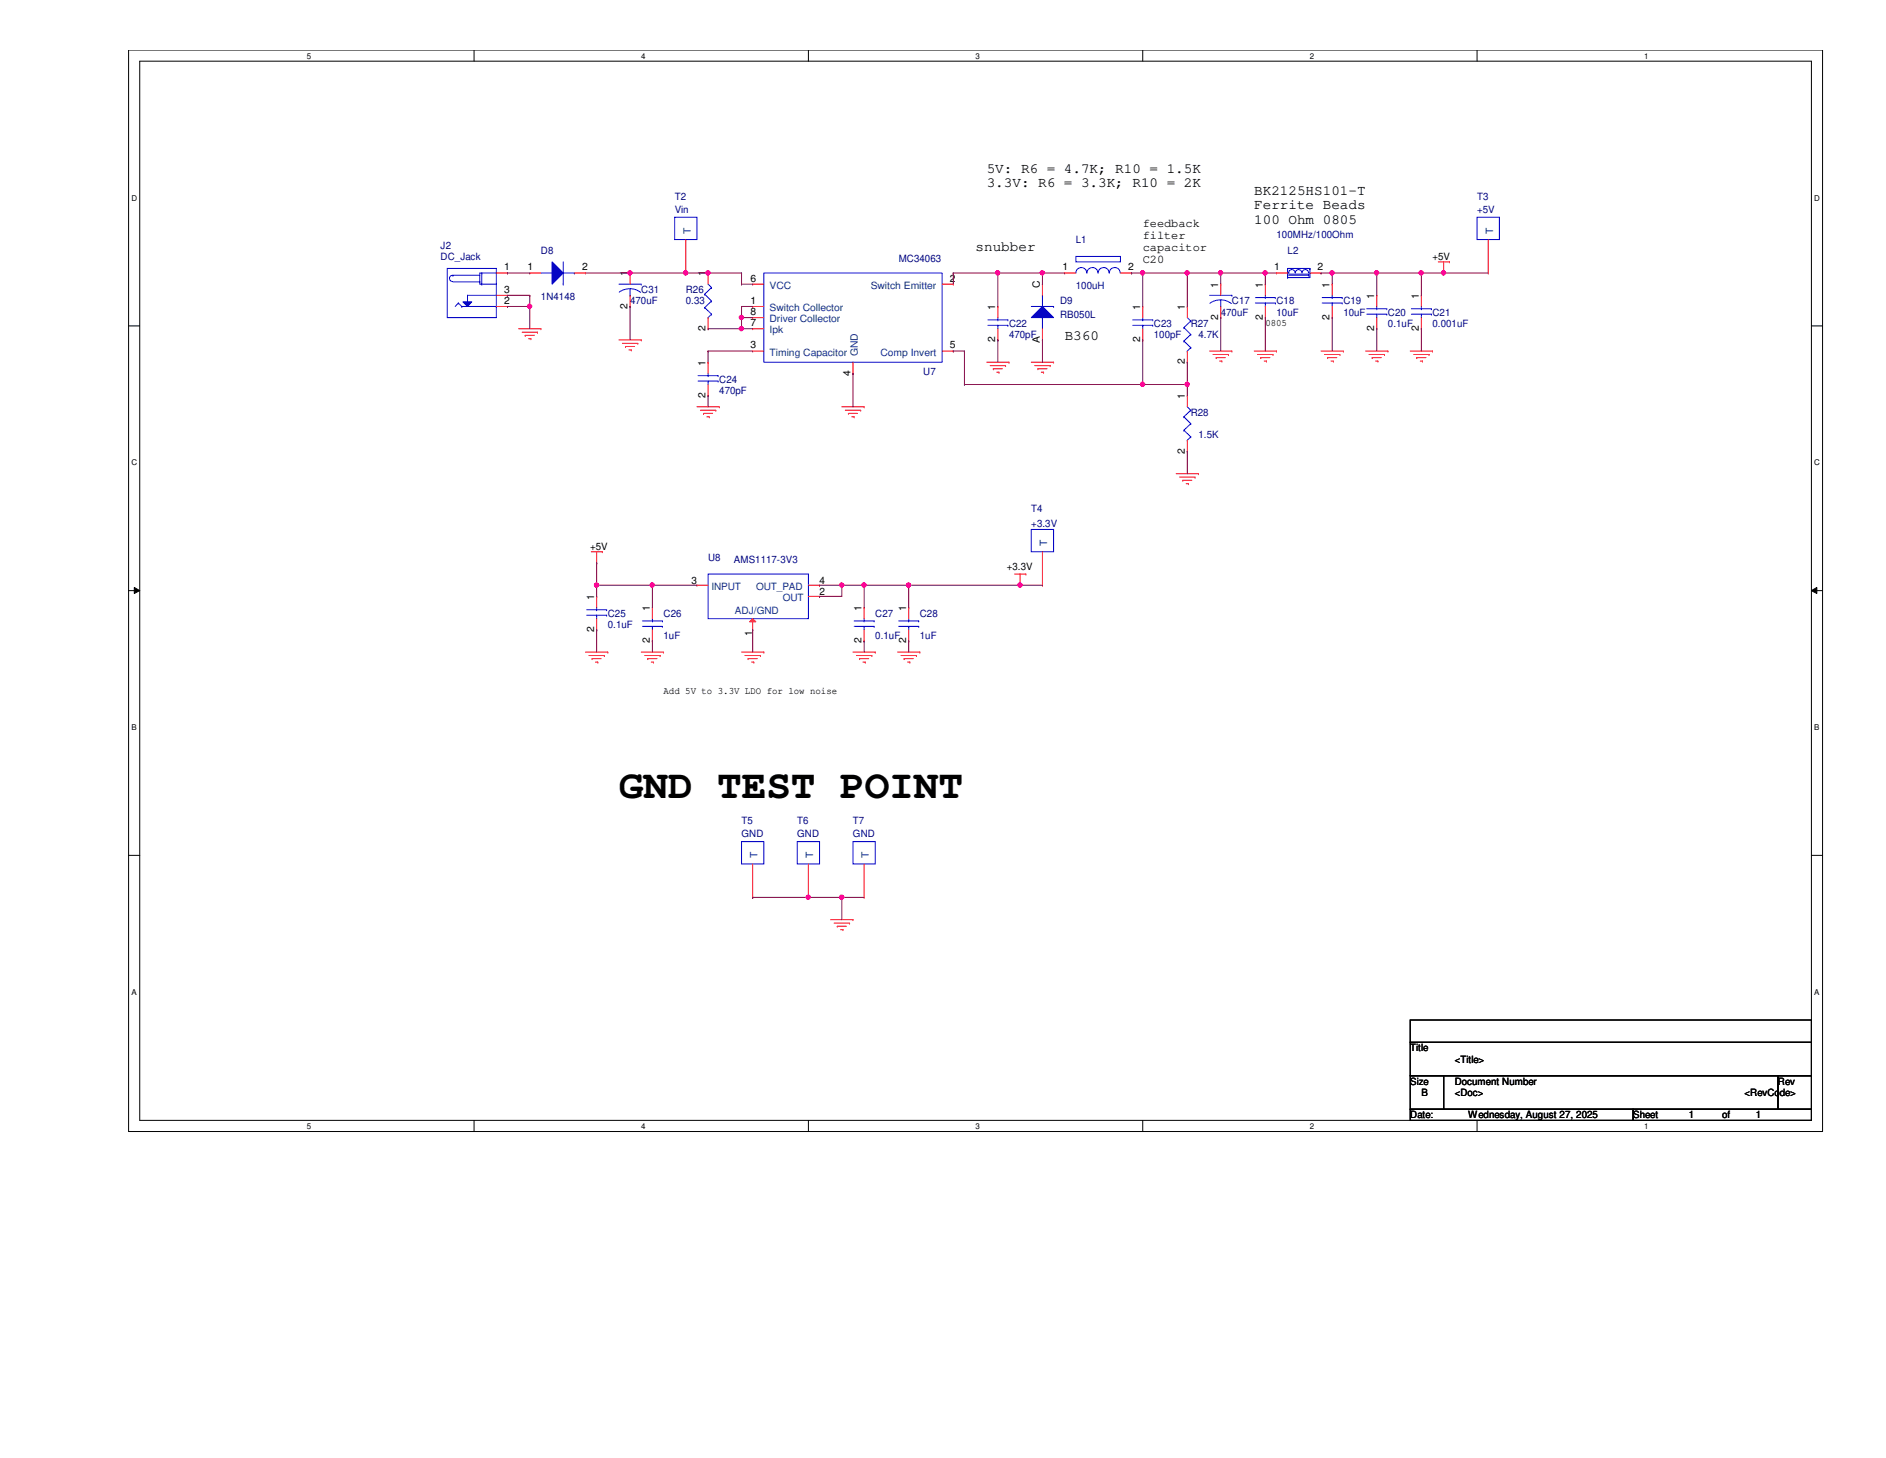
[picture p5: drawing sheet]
<svg xmlns="http://www.w3.org/2000/svg" width="279mm" height="216mm" viewBox="0 0 279 216" stroke-linecap="round" stroke-linejoin="round" font-family="sans-serif">
<path d="M19.1 7.4h250.9v160.2h-250.9zM20.7 9.1h247.7v156.8h-247.7z" fill="none" stroke="#000" stroke-width=".15"/>
<g fill="#fff">
<path d="M45.5 7.6h.6v1.3h-.6z"/>
<path d="M45.5 166.1h.6v1.3h-.6z"/>
</g>
<path d="M70.2 7.4v1.7M70.2 165.9v1.7" fill="none" stroke="#000" stroke-width=".15"/>
<g fill="#fff">
<path d="M95 7.6h.6v1.3h-.6z"/>
<path d="M95 166.1h.6v1.3h-.6z"/>
</g>
<path d="M119.8 7.4v1.7M119.8 165.9v1.7" fill="none" stroke="#000" stroke-width=".15"/>
<g fill="#fff">
<path d="M144.5 7.6h.6v1.3h-.6z"/>
<path d="M144.5 166.1h.6v1.3h-.6z"/>
</g>
<path d="M169.3 7.4v1.7M169.3 165.9v1.7" fill="none" stroke="#000" stroke-width=".15"/>
<g fill="#fff">
<path d="M194.1 7.6h.5v1.3h-.5z"/>
<path d="M194.1 166.1h.5v1.3h-.5z"/>
</g>
<path d="M218.8 7.4v1.7M218.8 165.9v1.7" fill="none" stroke="#000" stroke-width=".15"/>
<g fill="#fff">
<path d="M243.6 7.6h.6v1.3h-.6z"/>
<path d="M243.6 166.1h.6v1.3h-.6z"/>
<path d="M19.5 28.7h.8v1.3h-.8z"/>
<path d="M268.8 28.7h.8v1.3h-.8z"/>
<path d="M19.5 67.9h.8v1.3h-.8z"/>
<path d="M268.8 67.9h.8v1.3h-.8z"/>
</g>
<path d="M19.1 48.3h1.6M268.4 48.3h1.6" fill="none" stroke="#000" stroke-width=".15"/>
<g fill="#fff">
<path d="M19.5 107.1h.7v1.3h-.7z"/>
<path d="M268.8 107.1h.7v1.3h-.7z"/>
</g>
<path d="M19.1 87.5h1.6M19.9 87l.8 .5-.8 .4zM268.4 87.5l.8-.5v.9zM268.4 87.5h1.6" fill="none" stroke="#000" stroke-width=".15"/>
<path d="M19.9 87l.8 .5-.8 .4zM268.4 87.5l.8-.5v.9z" fill="#000"/>
<g fill="#fff">
<path d="M19.5 146.3h.7v1.3h-.7z"/>
<path d="M268.8 146.3h.7v1.3h-.7z"/>
</g>
<path d="M19.1 126.7h1.6M268.4 126.7h1.6M208.9 151h59.5v3.3h-59.5zM208.9 154.3h59.5v5h-59.5zM208.9 159.3h5v5h-5zM213.9 159.3h49.5v5h-49.5zM263.4 159.3h5v5h-5zM208.9 164.3h33v1.6h-33zM241.9 164.3h26.5v1.6h-26.5z" fill="none" stroke="#000" stroke-width=".15"/>
<g fill="none" stroke="#f00" stroke-width=".15">
<path d="M213.1 38.8h1.6M213.9 38.8v1.6M214.7 38.8h.1M76.8 48.7h3.3M77.3 49.2h2.3M77.8 49.7h.1M77.8 49.7h1.4M78.3 50.2h.4M78.7 50.2h.1M79.6 49.2h.1M80.1 48.7h.1M91.7 50.3h3.3"/>
<path d="M92.2 50.8h2.3M92.7 51.3h.1M92.7 51.3h1.3M93.2 51.8h.3M93.5 51.8h.1M94.5 50.8h.1M95 50.3h.1M146.2 53.6h3.3M146.7 54.1h2.3M147.2 54.6h.1M147.2 54.6h1.3M147.7 55.1h.3"/>
<path d="M148 55.1h.1M149 54.1h.1M149.5 53.6h.1M152.8 53.6h3.3M153.3 54.1h2.3M153.8 54.6h.1M153.8 54.6h1.3M154.3 55.1h.3M154.6 55.1h.1M155.6 54.1h.1M156.1 53.6h.1M169.3 45.4h.1"/>
<path d="M169.3 50.3h.1M169.3 45.4v1.6M169.3 48.7v1.6M179.2 52h3.3M179.7 52.5h2.3M180.2 53h.1M180.2 53h1.3M180.7 53.5h.3M180.8 42.1h.1M180.8 47h.1M180.8 42.1v1.6M180.8 45.4v1.6"/>
<path d="M181 53.5h.1M182 52.5h.1M182.5 52h.1M185.8 52h3.3M186.3 52.5h2.3M186.8 53h.1M186.8 53h1.3M187.3 53.5h.3M187.6 53.5h.1M188.6 52.5h.1M189.1 52h.1M189.1 40.4h.1"/>
<path d="M189.1 40.4h1.7M194.1 40.4h1.6M195.7 40.4h.1M195.7 52h3.3M196.2 52.5h2.3M196.7 53h.1M196.7 53h1.3M197.2 53.5h.3M197.5 53.5h.1M198.5 52.5h.1M199 52h.1M202.3 52h3.3"/>
<path d="M202.8 52.5h2.3M203.3 53h.1M203.3 53h1.3M203.8 53.5h.3M204.1 53.5h.1M205.1 52.5h.1M205.6 52h.1M208.9 52h3.3M209.4 52.5h2.3M209.9 53h.1M209.9 53h1.3M210.4 53.5h.3"/>
<path d="M210.7 53.5h.1M211.7 52.5h.1M212.2 52h.1M213.9 40.4h.1M103.3 60.2h3.3M103.8 60.7h2.2M104.2 61.2h.1M104.2 61.2h1.4M104.7 61.7h.4M105.1 61.7h.1M106 60.7h.1M106.6 60.2h.1"/>
<path d="M124.7 60.2h3.3M125.2 60.7h2.3M125.7 61.2h.1M125.7 61.2h1.3M126.2 61.7h.3M126.5 61.7h.1M127.5 60.7h.1M128 60.2h.1M174.2 70.1h3.3M174.8 70.7h2.2M175.2 71.1h.1M175.2 71.1h1.4"/>
<path d="M175.7 71.6h.4M176.1 71.6h.1M177 70.7h.1M177.5 70.1h.1M86.7 96.6h3.3M87.2 97.1h2.3M87.6 81.7h1.6M87.7 97.5h.1M87.7 97.5h1.4M88.2 98h.4M88.4 83.4h.1M88.4 81.7v1.7"/>
<path d="M88.6 98h.1M89.2 81.7h.1M89.5 97.1h.1M90 96.6h.1M95 96.6h3.3M95.5 97.1h2.3M96 97.5h.1M96 97.5h1.3M96.5 98h.3M96.8 98h.1M97.8 97.1h.1M98.3 96.6h.1"/>
<path d="M109.9 96.6h3.3M110.4 97.1h2.2M110.8 97.5h.1M110.8 97.5h1.4M111.3 98h.4M111.7 98h.1M112.6 97.1h.1M113.2 96.6h.1M126.4 96.6h3.3M126.9 97.1h2.3M127.3 97.5h.1M127.3 97.5h1.4"/>
<path d="M127.8 98h.4M128.2 98h.1M129.2 97.1h.1M129.7 96.6h.1M133 96.6h3.3M133.5 97.1h2.3M133.9 97.5h.1M133.9 97.5h1.4M134.5 98h.3M134.8 98h.1M135.8 97.1h.1M136.3 96.6h.1"/>
<path d="M150.3 85h1.7M151.1 86.7h.1M151.1 85v1.7M152 85h.1M119.8 132.9h.1M119.8 127.9v5M123.1 136.2h3.3M123.6 136.7h2.3M124 137.2h.1M124 137.2h1.4M124.5 137.7h.4M124.9 137.7h.1"/>
<path d="M125.9 136.7h.1M126.4 136.2h.1"/>
</g>
<g fill="none" stroke="#00f" stroke-width=".15">
<path d="M190.8 39.8h.1M190.8 39.8h3.3M190.8 39.8v1.3M194.1 39.8h.1M194.1 39.8v1.3h-3.3M167.8 48.2h3M167.8 47.4h3M169.3 47.4h.1M169.3 48.2h.1M169.3 47v.4M169.3 48.2v.5M170.8 48.2h.1"/>
<path d="M170.8 47.4h.1M179.2 43.7h3.3M180.8 45.4h.1M180.8 44.4a2.44 2.44 0 0 1 1.6 .6M180.8 44.4a2.57 2.57 0 0 0-1.6 .5M180.8 44.4v1M182.5 43.7h.1M190.8 40.4h.1M190.8 41.1h.1M190.9 40.6h3M190.9 40.8h3M191.9 40.4a.47 .47 0 0 0-.5-.5 .47 .47 0 0 0-.5 .5h-.1"/>
<path d="M192.9 40.4a.49 .49 0 0 0-.5-.5 .49 .49 0 0 0-.5 .5M193.8 40.4a.47 .47 0 0 0-.4-.5 .47 .47 0 0 0-.5 .5M193.9 40.6h.1M193.9 40.8h.1M193.9 40.4h.2M194.1 40.4h.1M118.1 124.6h3.3v3.3h-3.3z"/>
</g>
<path d="M81.8 38.8l1.6 1.6-1.6 1.7z" fill="#00f"/>
<g fill="none" stroke="#00f" stroke-width=".15">
<path d="M81.8 38.8l1.6 1.6-1.6 1.7zM83.4 38.8v3.3M67.9 44.9h.1M67.9 44.9l-.5 .5M67.9 44.9l.5 .5M68.4 45.4h.1M68.4 45.4h5.1M69.3 43.7h.1M69.3 43.7h4.2M73.5 45.4h.1M80.1 40.4h1.7M81.8 40.4h.1"/>
<path d="M83.4 42.1h.1M83.4 40.4h1.7M85.1 40.4h.1M91.7 42.1h3.3M93.3 43.7h.1M93.3 42.8a2.44 2.44 0 0 1 1.6 .5M93.3 42.8a2.57 2.57 0 0 0-1.6 .5M93.3 42.8v.9M95 42.1h.1M186 44.9h2.9M186 44.1h2.9M187.5 44.1h.1"/>
<path d="M187.5 44.9h.1M187.5 43.7v.4M187.5 44.9v.5M188.9 44.9h.1M188.9 44.1h.1M126.4 124.6h3.3v3.3h-3.3z"/>
</g>
<g fill="none" stroke="#f00" stroke-width=".15">
<path d="M78.5 40.4h.1M78.5 40.4h1.6M85.1 40.4h1.6M86.7 40.4h.1M93.3 40.4h.1M93.3 45.4h.1M93.3 40.4v1.7M93.3 43.7v1.7M187.5 42.1h.1M187.5 47h.1M187.5 42.1v1.6M187.5 45.4v1.6"/>
<path d="M128 132.9h.1M128 127.9v5"/>
</g>
<path d="M68.6 44.7h1.3l-.6 .7z" fill="#00f"/>
<g fill="none" stroke="#00f" stroke-width=".15">
<path d="M66.3 39.8h7.2v7.2h-7.2zM67.1 40.8h.1M67.1 40.8a.47 .47 0 0 0-.5 .4 .47 .47 0 0 0 .5 .5M67.1 40.8h4M67.1 41.7h4M68.6 44.7h1.3l-.6 .7zM69.3 44.7h.1M69.3 43.7v1M71.1 40.4h.3v1.7h-.3zM71.1 41.7h.1M71.4 40.4h.1M71.4 42.1h.1"/>
<path d="M71.4 40.4h2.1M71.4 42.1h2.1M175.4 48.5h.1M175.4 50.5h.1M175.4 48.5l1 1M175.4 50.5l1 1M175.9 52h.1M175.9 47l.5 .5M176.4 47.5h.1M176.4 49.5h.1M176.4 51.5h.1M176.4 47.5l-1 1"/>
<path d="M176.4 49.5l-1 1M176.4 51.5l-.5 .5M104.9 85h14.9v6.6h-14.9z"/>
</g>
<g fill="none" stroke="#f00" stroke-width=".15">
<path d="M73.5 40.4h1.7M73.5 45.4h1.7M73.5 43.7h1.7M75.2 40.4h.1M75.2 45.4h.1M75.2 43.7h.1M175.9 45.4h.1M175.9 53.6h.1M175.9 45.4v1.6M175.9 52v1.6M103.3 86.7h.1M103.3 86.7h1.6"/>
<path d="M119.8 88.3h1.6M121.4 88.3h.1"/>
</g>
<path d="M111.5 91.6l.5 .5h-1z" fill="#f00"/>
<g fill="none" stroke="#f00" stroke-width=".15">
<path d="M101.6 35.5v4.9M220.5 35.5v4.9M101.6 40.4h.1M104.9 53.6h.1M104.9 58.6h.1M104.9 40.4h.1M104.9 48.7h.1M104.9 40.4v1.7M104.9 47v1.7M104.9 53.6v1.7M104.9 56.9v1.7M111.5 45.4h.1"/>
<path d="M111.5 52h.1M111.5 47h.1M111.5 48.7h.1M111.5 42.1h.1M111.5 45.4h1.7M111.5 42.1h1.7M111.5 52h1.7M111.5 47h1.7M111.5 48.7h1.7M126.4 55.3h.1M126.4 53.6v1.7M139.6 42.1h1.6"/>
<path d="M139.6 52h1.6M141.2 42.1h.1M141.2 52h.1M175.9 58.6h.1M175.9 58.6v1.6M197.4 42.1h.1M197.4 47h.1M197.4 42.1v1.6M197.4 45.4v1.6M204 43.7h.1M204 48.7h.1M204 43.7v1.7"/>
<path d="M204 47v1.7M210.6 43.7h.1M210.6 48.7h.1M210.6 43.7v1.7M210.6 47v1.7M220.5 40.4h.1M175.9 66.8h.1M175.9 65.2v1.6M88.4 88.3h.1M88.4 93.3h.1M88.4 88.3v1.7M88.4 91.6v1.7"/>
<path d="M96.6 90h.1M96.6 94.9h.1M96.6 90v1.6M96.6 93.3v1.6M111.5 91.6l.5 .5h-1zM111.5 93.3h.1M111.5 91.6v1.7M119.8 86.7h1.6M121.4 86.7h.1M128 90h.1M128 94.9h.1M128 90v1.6"/>
<path d="M128 93.3v1.6M134.6 90h.1M134.6 94.9h.1M134.6 90v1.6M134.6 93.3v1.6M154.4 86.7h.1M154.4 81.7v5"/>
</g>
<g fill="none" stroke="#00f" stroke-width=".15">
<path d="M99.9 32.2h3.4v3.3h-3.4zM218.8 32.2h3.3v3.3h-3.3zM103.4 56.4h3M103.4 55.6h3M104.4 43.6h.1M104.4 45.6h.1M104.4 43.6l1 1M104.4 45.6l1 .9M104.9 55.6h.1M104.9 56.4h.1M104.9 47h.1M104.9 55.3v.3"/>
<path d="M104.9 56.4v.5M104.9 42.1l.5 .5M105.4 42.6h.1M105.4 44.6h.1M105.4 46.5h.1M105.4 42.6l-1 1M105.4 44.6l-1 1M105.4 46.5l-.5 .5M106.4 56.4h.1M106.4 55.6h.1M113.2 40.4h26.4v13.2h-26.4zM195.9 44.9h2.9"/>
<path d="M195.9 44.1h2.9M197.4 44.1h.1M197.4 44.9h.1M197.4 43.7v.4M197.4 44.9v.5M198.8 44.9h.1M198.8 44.1h.1M202.5 46.5h2.9M202.5 45.7h2.9M204 45.7h.1M204 46.5h.1M204 45.4v.3"/>
<path d="M204 46.5v.5M205.4 46.5h.1M205.4 45.7h.1M209.1 46.5h2.9M209.1 45.7h2.9M210.6 45.7h.1M210.6 46.5h.1M210.6 45.4v.3M210.6 46.5v.5M212 46.5h.1M212 45.7h.1M152.8 78.4h3.3v3.3h-3.3z"/>
<path d="M175.4 61.7h.1M175.4 63.7h.1M175.4 61.7l1 1M175.4 63.7l1 1M175.9 65.2h.1M175.9 60.2l.5 .5M176.4 60.7h.1M176.4 62.7h.1M176.4 64.7h.1M176.4 60.7l-1 1M176.4 62.7l-1 1M176.4 64.7l-.5 .5"/>
<path d="M86.9 91.1h3M86.9 90.3h3M88.4 90.3h.1M88.4 91.1h.1M88.4 90v.3M88.4 91.1v.5M89.9 91.1h.1M89.9 90.3h.1M95.2 92.8h2.9M95.2 91.9h2.9M96.6 91.9h.1M96.6 92.8h.1"/>
<path d="M96.6 91.6v.3M96.6 92.8v.5M98.1 92.8h.1M98.1 91.9h.1M126.5 92.8h3M126.5 91.9h3M128 91.9h.1M128 92.8h.1M128 91.6v.3M128 92.8v.5M129.5 92.8h.1M129.5 91.9h.1"/>
<path d="M133.1 92.8h3M133.1 91.9h3M134.6 91.9h.1M134.6 92.8h.1M134.6 91.6v.3M134.6 92.8v.5M136.1 92.8h.1M136.1 91.9h.1"/>
</g>
<path d="M152.8 47l1.6-1.6 1.7 1.6z" fill="#00f"/>
<g fill="none" stroke="#00f" stroke-width=".15">
<path d="M159.4 38h6.6v.8h-6.6zM146.3 48.2h3M146.3 47.4h3M147.8 47.4h.1M147.8 48.2h.1M147.8 47v.4M147.8 48.2v.5M149.3 48.2h.1M149.3 47.4h.1M152.8 47l1.6-1.6 1.7 1.6zM152.8 45.4h3.3M154.4 47h.1"/>
<path d="M154.4 43.7h.1M154.4 43.7v1.7M154.4 47v1.7M156.1 45.4h.1M159.4 40.4a.8 .8 0 0 1 .8-.8 .8 .8 0 0 1 .8 .8M161 40.4a.8 .8 0 0 1 .8-.8 .8 .8 0 0 1 .8 .8M162.7 40.4a.8 .8 0 0 1 .8-.8 .8 .8 0 0 1 .8 .8M164.3 40.4a.8 .8 0 0 1 .8-.8 .8 .8 0 0 1 .8 .8M109.9 124.6h3.3v3.3h-3.3z"/>
</g>
<g fill="none" stroke="#f00" stroke-width=".15">
<path d="M147.8 45.4h.1M147.8 50.3h.1M147.8 45.4v1.6M147.8 48.7v1.6M154.4 50.3h.1M154.4 42.1h.1M154.4 42.1v1.6M154.4 48.7v1.6M157.7 40.4h.1M157.7 40.4h1.7M166 40.4h1.6M167.6 40.4h.1"/>
<path d="M111.5 132.9h.1M111.5 127.9v5"/>
</g>
<path d="M88.4 83.4h.1M88.4 86.7h.1M88.4 83.4v3.3M88.4 86.7h8.2" fill="none" stroke="#800040" stroke-width=".15"/>
<circle cx="88.4" cy="86.6" r=".32" fill="#f0f"/>
<circle cx="88.4" cy="86.6" r=".32" fill="none" stroke="#f0f" stroke-width=".15"/>
<path d="M88.4 86.7h.1M88.4 86.7v1.6M96.6 86.7h.1M96.6 86.7h6.7M96.6 86.7v3.3" fill="none" stroke="#800040" stroke-width=".15"/>
<circle cx="96.6" cy="86.6" r=".32" fill="#f0f"/>
<circle cx="96.6" cy="86.6" r=".32" fill="none" stroke="#f0f" stroke-width=".15"/>
<path d="M121.4 86.7h.1M121.4 86.7h6.6M124.7 86.7h.1M124.7 86.7v1.6" fill="none" stroke="#800040" stroke-width=".15"/>
<circle cx="124.7" cy="86.6" r=".32" fill="#f0f"/>
<circle cx="124.7" cy="86.6" r=".32" fill="none" stroke="#f0f" stroke-width=".15"/>
<path d="M128 86.7h.1M128 86.7h6.6M128 86.7v3.3" fill="none" stroke="#800040" stroke-width=".15"/>
<circle cx="128" cy="86.6" r=".32" fill="#f0f"/>
<circle cx="128" cy="86.6" r=".32" fill="none" stroke="#f0f" stroke-width=".15"/>
<path d="M134.6 86.7h16.5M151.1 86.7h.1" fill="none" stroke="#800040" stroke-width=".15"/>
<circle cx="151.1" cy="86.6" r=".32" fill="#f0f"/>
<circle cx="151.1" cy="86.6" r=".32" fill="none" stroke="#f0f" stroke-width=".15"/>
<path d="M134.6 86.7h.1M134.6 86.7v3.3" fill="none" stroke="#800040" stroke-width=".15"/>
<circle cx="134.6" cy="86.6" r=".32" fill="#f0f"/>
<circle cx="134.6" cy="86.6" r=".32" fill="none" stroke="#f0f" stroke-width=".15"/>
<g fill="none" stroke="#800040" stroke-width=".15">
<path d="M88.4 93.3h.1M88.4 93.3v3.3M96.6 94.9h.1M96.6 94.9v1.7M111.5 93.3h.1M111.5 93.3v3.3M121.4 88.3h.1M121.4 88.3h3.3M128 94.9h.1M128 94.9v1.7M134.6 94.9h.1M134.6 94.9v1.7"/>
<path d="M151.1 86.7h.1M151.1 86.7h3.3M111.5 132.9h.1M111.5 132.9h8.3"/>
</g>
<circle cx="119.7" cy="132.9" r=".32" fill="#f0f"/>
<circle cx="119.7" cy="132.9" r=".32" fill="none" stroke="#f0f" stroke-width=".15"/>
<path d="M119.8 132.9h.1M119.8 132.9h8.2M124.7 132.9h.1" fill="none" stroke="#800040" stroke-width=".15"/>
<circle cx="124.7" cy="132.9" r=".32" fill="#f0f"/>
<circle cx="124.7" cy="132.9" r=".32" fill="none" stroke="#f0f" stroke-width=".15"/>
<path d="M75.2 40.4h.1M75.2 43.7h.1M75.2 45.4h.1M75.2 40.4h3.3M75.2 43.7h3.3M75.2 45.4h3.3M78.5 43.7h.1M78.5 45.4h.1M78.5 43.7v5M124.7 132.9h.1M124.7 132.9v3.3" fill="none" stroke="#800040" stroke-width=".15"/>
<circle cx="78.5" cy="45.4" r=".32" fill="#f0f"/>
<circle cx="78.5" cy="45.4" r=".32" fill="none" stroke="#f0f" stroke-width=".15"/>
<path d="M86.7 40.4h6.6M93.3 40.4h.1M101.6 40.4h.1M101.6 40.4h8.3M104.9 40.4h.1" fill="none" stroke="#800040" stroke-width=".15"/>
<circle cx="104.9" cy="40.4" r=".32" fill="#f0f"/>
<circle cx="104.9" cy="40.4" r=".32" fill="none" stroke="#f0f" stroke-width=".15"/>
<path d="M109.9 40.4h.1M109.9 40.4v1.7M141.2 40.4h.1M141.2 40.4v1.7M141.2 40.4h6.6" fill="none" stroke="#800040" stroke-width=".15"/>
<circle cx="147.8" cy="40.4" r=".32" fill="#f0f"/>
<circle cx="147.8" cy="40.4" r=".32" fill="none" stroke="#f0f" stroke-width=".15"/>
<path d="M147.8 40.4h.1M147.8 40.4h6.6" fill="none" stroke="#800040" stroke-width=".15"/>
<circle cx="154.4" cy="40.4" r=".32" fill="#f0f"/>
<circle cx="154.4" cy="40.4" r=".32" fill="none" stroke="#f0f" stroke-width=".15"/>
<path d="M147.8 40.4h.1M147.8 40.4v5M154.4 40.4h.1M154.4 40.4v1.7M154.4 40.4h3.3M167.6 40.4h.1M167.6 40.4h1.7M169.3 40.4h.1M169.3 40.4v5" fill="none" stroke="#800040" stroke-width=".15"/>
<circle cx="169.3" cy="40.4" r=".32" fill="#f0f"/>
<circle cx="169.3" cy="40.4" r=".32" fill="none" stroke="#f0f" stroke-width=".15"/>
<path d="M169.3 40.4h.1M169.3 40.4h11.5M175.9 40.4h.1M175.9 40.4v5" fill="none" stroke="#800040" stroke-width=".15"/>
<circle cx="180.8" cy="40.4" r=".32" fill="#f0f"/>
<circle cx="180.8" cy="40.4" r=".32" fill="none" stroke="#f0f" stroke-width=".15"/>
<circle cx="175.9" cy="40.4" r=".32" fill="#f0f"/>
<circle cx="175.9" cy="40.4" r=".32" fill="none" stroke="#f0f" stroke-width=".15"/>
<path d="M180.8 40.4h.1M180.8 40.4h8.3M180.8 40.4v1.7M187.5 40.4h.1M187.5 40.4v1.7" fill="none" stroke="#800040" stroke-width=".15"/>
<circle cx="187.4" cy="40.4" r=".32" fill="#f0f"/>
<circle cx="187.4" cy="40.4" r=".32" fill="none" stroke="#f0f" stroke-width=".15"/>
<path d="M195.7 40.4h.1M195.7 40.4h8.3M197.4 40.4h.1M197.4 40.4v1.7" fill="none" stroke="#800040" stroke-width=".15"/>
<circle cx="197.3" cy="40.4" r=".32" fill="#f0f"/>
<circle cx="197.3" cy="40.4" r=".32" fill="none" stroke="#f0f" stroke-width=".15"/>
<path d="M204 40.4h.1M204 40.4v3.3M204 40.4h6.6" fill="none" stroke="#800040" stroke-width=".15"/>
<circle cx="210.5" cy="40.4" r=".32" fill="#f0f"/>
<circle cx="210.5" cy="40.4" r=".32" fill="none" stroke="#f0f" stroke-width=".15"/>
<circle cx="203.9" cy="40.4" r=".32" fill="#f0f"/>
<circle cx="203.9" cy="40.4" r=".32" fill="none" stroke="#f0f" stroke-width=".15"/>
<path d="M109.9 42.1h.1M109.9 45.4h.1M109.9 47h.1M109.9 42.1h1.6M109.9 45.4v3.3M109.9 45.4h1.6M109.9 47h1.6M210.6 40.4h.1M210.6 40.4h3.3M210.6 40.4v3.3" fill="none" stroke="#800040" stroke-width=".15"/>
<circle cx="109.8" cy="47" r=".32" fill="#f0f"/>
<circle cx="109.8" cy="47" r=".32" fill="none" stroke="#f0f" stroke-width=".15"/>
<path d="M104.9 48.7h.1M104.9 48.7h6.6M109.9 48.7h.1M180.8 47h.1M180.8 47v5M187.5 47h.1M187.5 47v5M197.4 47h.1M197.4 47v5" fill="none" stroke="#800040" stroke-width=".15"/>
<circle cx="109.8" cy="48.7" r=".32" fill="#f0f"/>
<circle cx="109.8" cy="48.7" r=".32" fill="none" stroke="#f0f" stroke-width=".15"/>
<g fill="none" stroke="#800040" stroke-width=".15">
<path d="M104.9 52h.1M104.9 52v1.6M104.9 52h6.6M126.4 55.3h.1M126.4 55.3v4.9M141.2 52h.1M141.2 52h1.7M142.9 52h.1M142.9 56.9h.1M142.9 52v4.9M147.8 50.3h.1M147.8 50.3v3.3"/>
<path d="M154.4 50.3h.1M154.4 50.3v3.3M169.3 50.3h.1M169.3 50.3v6.6h-26.4M175.9 53.6h.1M175.9 53.6v3.3M204 48.7h.1M204 48.7v3.3M210.6 48.7h.1M210.6 48.7v3.3"/>
</g>
<circle cx="169.3" cy="56.9" r=".32" fill="#f0f"/>
<circle cx="169.3" cy="56.9" r=".32" fill="none" stroke="#f0f" stroke-width=".15"/>
<path d="M169.3 56.9h.1M169.3 56.9h6.6" fill="none" stroke="#800040" stroke-width=".15"/>
<circle cx="175.9" cy="56.9" r=".32" fill="#f0f"/>
<circle cx="175.9" cy="56.9" r=".32" fill="none" stroke="#f0f" stroke-width=".15"/>
<path d="M104.9 58.6h.1M104.9 58.6v1.6M175.9 56.9h.1M175.9 56.9v1.7M213.9 40.4h.1M213.9 40.4h6.6M175.9 66.8h.1M175.9 66.8v3.3" fill="none" stroke="#800040" stroke-width=".15"/>
<circle cx="213.8" cy="40.4" r=".32" fill="#f0f"/>
<circle cx="213.8" cy="40.4" r=".32" fill="none" stroke="#f0f" stroke-width=".15"/>
<path d="M93.3 45.4h.1M93.3 45.4v4.9M93.3 40.4h8.3M101.6 40.4h.1" fill="none" stroke="#800040" stroke-width=".15"/>
<circle cx="93.3" cy="40.4" r=".32" fill="#f0f"/>
<circle cx="93.3" cy="40.4" r=".32" fill="none" stroke="#f0f" stroke-width=".15"/>
<circle cx="101.6" cy="40.4" r=".32" fill="#f0f"/>
<circle cx="101.6" cy="40.4" r=".32" fill="none" stroke="#f0f" stroke-width=".15"/>
<circle cx="88.4" cy="86.6" r=".32" fill="#f0f"/>
<circle cx="88.4" cy="86.6" r=".32" fill="none" stroke="#f0f" stroke-width=".15"/>
<circle cx="96.6" cy="86.6" r=".32" fill="#f0f"/>
<circle cx="96.6" cy="86.6" r=".32" fill="none" stroke="#f0f" stroke-width=".15"/>
<circle cx="124.7" cy="86.6" r=".32" fill="#f0f"/>
<circle cx="124.7" cy="86.6" r=".32" fill="none" stroke="#f0f" stroke-width=".15"/>
<circle cx="128" cy="86.6" r=".32" fill="#f0f"/>
<circle cx="128" cy="86.6" r=".32" fill="none" stroke="#f0f" stroke-width=".15"/>
<circle cx="151.1" cy="86.6" r=".32" fill="#f0f"/>
<circle cx="151.1" cy="86.6" r=".32" fill="none" stroke="#f0f" stroke-width=".15"/>
<circle cx="134.6" cy="86.6" r=".32" fill="#f0f"/>
<circle cx="134.6" cy="86.6" r=".32" fill="none" stroke="#f0f" stroke-width=".15"/>
<circle cx="119.7" cy="132.9" r=".32" fill="#f0f"/>
<circle cx="119.7" cy="132.9" r=".32" fill="none" stroke="#f0f" stroke-width=".15"/>
<circle cx="124.7" cy="132.9" r=".32" fill="#f0f"/>
<circle cx="124.7" cy="132.9" r=".32" fill="none" stroke="#f0f" stroke-width=".15"/>
<circle cx="78.5" cy="45.4" r=".32" fill="#f0f"/>
<circle cx="78.5" cy="45.4" r=".32" fill="none" stroke="#f0f" stroke-width=".15"/>
<circle cx="104.9" cy="40.4" r=".32" fill="#f0f"/>
<circle cx="104.9" cy="40.4" r=".32" fill="none" stroke="#f0f" stroke-width=".15"/>
<circle cx="147.8" cy="40.4" r=".32" fill="#f0f"/>
<circle cx="147.8" cy="40.4" r=".32" fill="none" stroke="#f0f" stroke-width=".15"/>
<circle cx="154.4" cy="40.4" r=".32" fill="#f0f"/>
<circle cx="154.4" cy="40.4" r=".32" fill="none" stroke="#f0f" stroke-width=".15"/>
<circle cx="169.3" cy="40.4" r=".32" fill="#f0f"/>
<circle cx="169.3" cy="40.4" r=".32" fill="none" stroke="#f0f" stroke-width=".15"/>
<circle cx="180.8" cy="40.4" r=".32" fill="#f0f"/>
<circle cx="180.8" cy="40.4" r=".32" fill="none" stroke="#f0f" stroke-width=".15"/>
<circle cx="175.9" cy="40.4" r=".32" fill="#f0f"/>
<circle cx="175.9" cy="40.4" r=".32" fill="none" stroke="#f0f" stroke-width=".15"/>
<circle cx="187.4" cy="40.4" r=".32" fill="#f0f"/>
<circle cx="187.4" cy="40.4" r=".32" fill="none" stroke="#f0f" stroke-width=".15"/>
<circle cx="197.3" cy="40.4" r=".32" fill="#f0f"/>
<circle cx="197.3" cy="40.4" r=".32" fill="none" stroke="#f0f" stroke-width=".15"/>
<circle cx="210.5" cy="40.4" r=".32" fill="#f0f"/>
<circle cx="210.5" cy="40.4" r=".32" fill="none" stroke="#f0f" stroke-width=".15"/>
<circle cx="203.9" cy="40.4" r=".32" fill="#f0f"/>
<circle cx="203.9" cy="40.4" r=".32" fill="none" stroke="#f0f" stroke-width=".15"/>
<circle cx="109.8" cy="47" r=".32" fill="#f0f"/>
<circle cx="109.8" cy="47" r=".32" fill="none" stroke="#f0f" stroke-width=".15"/>
<circle cx="109.8" cy="48.7" r=".32" fill="#f0f"/>
<circle cx="109.8" cy="48.7" r=".32" fill="none" stroke="#f0f" stroke-width=".15"/>
<circle cx="169.3" cy="56.9" r=".32" fill="#f0f"/>
<circle cx="169.3" cy="56.9" r=".32" fill="none" stroke="#f0f" stroke-width=".15"/>
<circle cx="175.9" cy="56.9" r=".32" fill="#f0f"/>
<circle cx="175.9" cy="56.9" r=".32" fill="none" stroke="#f0f" stroke-width=".15"/>
<circle cx="213.8" cy="40.4" r=".32" fill="#f0f"/>
<circle cx="213.8" cy="40.4" r=".32" fill="none" stroke="#f0f" stroke-width=".15"/>
<circle cx="93.3" cy="40.4" r=".32" fill="#f0f"/>
<circle cx="93.3" cy="40.4" r=".32" fill="none" stroke="#f0f" stroke-width=".15"/>
<circle cx="101.6" cy="40.4" r=".32" fill="#f0f"/>
<circle cx="101.6" cy="40.4" r=".32" fill="none" stroke="#f0f" stroke-width=".15"/>
<text font-size="6.1" x="91.7" y="118.2">GND TEST POINT</text>
<g font-size="2.1">
<text x="146.2" y="25.6">5V: R6 = 4.7K; R10 = 1.5K</text>
<text x="146.2" y="27.7">3.3V: R6 = 3.3K; R10 = 2K</text>
<text x="185.8" y="28.9">BK2125HS101-T</text>
<text x="185.8" y="31">Ferrite Beads</text>
<text x="185.8" y="33.1">100 Ohm 0805</text>
<text x="144.5" y="37.1">snubber</text>
<text x="157.7" y="50.3">B360</text>
</g>
<g font-size="1.8">
<text x="169.3" y="33.6">feedback</text>
<text x="169.3" y="35.3">filter</text>
<text x="169.3" y="37.1">capacitor</text>
<text x="169.3" y="38.9">C20</text>
</g>
<g font-size="1.5" fill="#000080">
<text x="99.9" y="29.5">T2</text>
<text x="218.8" y="29.5">T3</text>
<text x="99.9" y="31.5">Vin</text>
<text x="189.1" y="35.2">100MHz/100Ohm</text>
<text x="218.8" y="31.5">+5V</text>
<text x="65.3" y="36.8">J2</text>
<text x="65.3" y="38.5">DC_Jack</text>
<text x="80.1" y="37.7">D8</text>
<text x="133.1" y="38.8">MC34063</text>
<text x="159.4" y="36">L1</text>
<text x="190.8" y="37.7">L2</text>
<text x="80.1" y="44.4">1N4148</text>
<text x="93.3" y="45.1">470uF</text>
<text x="95" y="43.4">C31</text>
<text x="101.6" y="43.4">R26</text>
<text x="101.6" y="45.1">0.33</text>
<text x="157.1" y="45.1">D9</text>
<text x="157.1" y="47.1">RB050L</text>
<text x="159.4" y="42.8">100uH</text>
<text x="180.8" y="46.7">470uF</text>
<text x="182.5" y="45.1">C17</text>
<text x="189.1" y="45.1">C18</text>
<text x="189.1" y="46.7">10uF</text>
<text x="199" y="45.1">C19</text>
<text x="199" y="46.7">10uF</text>
<text x="205.6" y="46.7">C20</text>
<text x="212.2" y="46.7">C21</text>
<text x="149.5" y="48.4">C22</text>
<text x="149.5" y="50">470pF</text>
<text x="170.9" y="48.4">C23</text>
<text x="170.9" y="50">100pF</text>
<text x="176.4" y="48.4">R27</text>
<text x="177.5" y="50">4.7K</text>
<text x="205.6" y="48.4">0.1uF</text>
<text x="212.2" y="48.4">0.001uF</text>
<text x="106.6" y="56.6">C24</text>
<text x="106.6" y="58.3">470pF</text>
<text x="136.8" y="55.5">U7</text>
<text x="176.4" y="61.6">R28</text>
<text x="177.5" y="64.9">1.5K</text>
<text x="152.8" y="75.8">T4</text>
<text x="104.9" y="83.1">U8</text>
<text x="108.7" y="83.4">AMS1117-3V3</text>
<text x="152.8" y="78.1">+3.3V</text>
<text x="90" y="91.3">C25</text>
<text x="90" y="93">0.1uF</text>
<text x="98.3" y="91.3">C26</text>
<text x="98.3" y="94.6">1uF</text>
<text x="129.7" y="91.3">C27</text>
<text x="129.7" y="94.6">0.1uF</text>
<text x="136.3" y="91.3">C28</text>
<text x="136.3" y="94.6">1uF</text>
<text x="109.9" y="122">T5</text>
<text x="109.9" y="124">GND</text>
<text x="118.1" y="122">T6</text>
<text x="118.1" y="124">GND</text>
<text x="126.4" y="122">T7</text>
<text x="126.4" y="124">GND</text>
</g>
<g font-size="1.5" fill="#004080">
<text x="102.3" y="34.6" transform="rotate(-90 102.3 34.6)">T</text>
<text x="221.2" y="34.6" transform="rotate(-90 221.2 34.6)">T</text>
<text x="114" y="46.1">Switch Collector</text>
<text x="114" y="47.7">Driver Collector</text>
<text x="114" y="42.8">VCC</text>
<text x="129" y="42.8">Switch Emitter</text>
<text x="114" y="52.7">Timing Capacitor</text>
<text x="114" y="49.4">Ipk</text>
<text x="127.1" y="52.8" transform="rotate(-90 127.1 52.8)">GND</text>
<text x="130.4" y="52.7">Comp Invert</text>
<text x="155.2" y="80.9" transform="rotate(-90 155.2 80.9)">T</text>
<text x="105.4" y="87.3">INPUT</text>
<text x="112" y="87.3">OUT_PAD</text>
<text x="116" y="89">OUT</text>
<text x="108.9" y="91">ADJ/GND</text>
<text x="112.2" y="127.1" transform="rotate(-90 112.2 127.1)">T</text>
<text x="120.5" y="127.1" transform="rotate(-90 120.5 127.1)">T</text>
<text x="128.7" y="127.1" transform="rotate(-90 128.7 127.1)">T</text>
</g>
<g font-size="1.5">
<text x="74.7" y="40">1</text>
<text x="78.1" y="40">1</text>
<text x="86.2" y="40">2</text>
<text x="93" y="40.9" transform="rotate(-90 93 40.9)">1</text>
<text x="104.5" y="40.9" transform="rotate(-90 104.5 40.9)">1</text>
<text x="111.2" y="41.7">6</text>
<text x="140.7" y="41.7">2</text>
<text x="157.4" y="40">1</text>
<text x="167.1" y="40">2</text>
<text x="188.8" y="40">1</text>
<text x="195.2" y="40">2</text>
<text x="212.2" y="38.5">+5V</text>
<text x="74.7" y="45">2</text>
<text x="74.7" y="43.3">3</text>
<text x="93" y="45.7" transform="rotate(-90 93 45.7)">2</text>
<text x="111.2" y="45">1</text>
<text x="111.2" y="46.7">8</text>
<text x="147.4" y="45.9" transform="rotate(-90 147.4 45.9)">1</text>
<text x="154.1" y="42.6" transform="rotate(-90 154.1 42.6)">C</text>
<text x="168.9" y="45.9" transform="rotate(-90 168.9 45.9)">1</text>
<text x="175.5" y="45.9" transform="rotate(-90 175.5 45.9)">1</text>
<text x="180.5" y="47.4" transform="rotate(-90 180.5 47.4)">2</text>
<text x="180.5" y="42.6" transform="rotate(-90 180.5 42.6)">1</text>
<text x="187.1" y="47.4" transform="rotate(-90 187.1 47.4)">2</text>
<text x="187.1" y="42.6" transform="rotate(-90 187.1 42.6)">1</text>
<text x="197" y="47.4" transform="rotate(-90 197 47.4)">2</text>
<text x="197" y="42.6" transform="rotate(-90 197 42.6)">1</text>
<text x="203.6" y="44.2" transform="rotate(-90 203.6 44.2)">1</text>
<text x="210.2" y="44.2" transform="rotate(-90 210.2 44.2)">1</text>
<text x="104.5" y="49" transform="rotate(-90 104.5 49)">2</text>
<text x="111.2" y="51.6">3</text>
<text x="111.2" y="48.3">7</text>
<text x="140.7" y="51.6">5</text>
<text x="147.4" y="50.7" transform="rotate(-90 147.4 50.7)">2</text>
<text x="154.1" y="50.8" transform="rotate(-90 154.1 50.8)">A</text>
<text x="168.9" y="50.7" transform="rotate(-90 168.9 50.7)">2</text>
<text x="175.5" y="54" transform="rotate(-90 175.5 54)">2</text>
<text x="187.5" y="48.3">0805</text>
<text x="203.6" y="49" transform="rotate(-90 203.6 49)">2</text>
<text x="210.2" y="49" transform="rotate(-90 210.2 49)">2</text>
<text x="104.5" y="58.9" transform="rotate(-90 104.5 58.9)">2</text>
<text x="104.5" y="54.1" transform="rotate(-90 104.5 54.1)">1</text>
<text x="126" y="55.6" transform="rotate(-90 126 55.6)">4</text>
<text x="175.5" y="59.1" transform="rotate(-90 175.5 59.1)">1</text>
<text x="175.5" y="67.2" transform="rotate(-90 175.5 67.2)">2</text>
<text x="87.4" y="81.4">+5V</text>
<text x="88" y="88.8" transform="rotate(-90 88 88.8)">1</text>
<text x="102.4" y="86.5">3</text>
<text x="121.4" y="88.2">2</text>
<text x="121.4" y="86.5">4</text>
<text x="149.1" y="84.4">+3.3V</text>
<text x="88" y="93.6" transform="rotate(-90 88 93.6)">2</text>
<text x="96.3" y="95.2" transform="rotate(-90 96.3 95.2)">2</text>
<text x="96.3" y="90.5" transform="rotate(-90 96.3 90.5)">1</text>
<text x="111.4" y="94.1" transform="rotate(-90 111.4 94.1)">1</text>
<text x="127.6" y="95.2" transform="rotate(-90 127.6 95.2)">2</text>
<text x="127.6" y="90.5" transform="rotate(-90 127.6 90.5)">1</text>
<text x="134.2" y="95.2" transform="rotate(-90 134.2 95.2)">2</text>
<text x="134.2" y="90.5" transform="rotate(-90 134.2 90.5)">1</text>
<text x="98.3" y="102.7">Add 5V to 3.3V LDO for low noise</text>
<text x="208.9" y="155.7">Title</text>
<text x="208.9" y="160.7">Size</text>
<text x="215.5" y="160.7">Document Number</text>
<text x="215.5" y="157.4">&lt;Title&gt;</text>
<text x="263.4" y="160.7">Rev</text>
<text x="208.9" y="165.6">Date:</text>
<text x="210.6" y="162.3">B</text>
<text x="215.5" y="162.3">&lt;Doc&gt;</text>
<text x="217.5" y="165.6">Wednesday, August 27, 2025</text>
<text x="241.9" y="165.6">Sheet</text>
<text x="250.2" y="165.6">1</text>
<text x="255.1" y="165.6">of</text>
<text x="258.4" y="162.3">&lt;RevCode&gt;</text>
<text x="260.1" y="165.6">1</text>
</g>
<g font-size="1.2">
<text x="45.5" y="8.7">5</text>
<text x="95" y="8.7">4</text>
<text x="144.5" y="8.7">3</text>
<text x="194.1" y="8.7">2</text>
<text x="243.6" y="8.7">1</text>
<text x="19.5" y="29.7">D</text>
<text x="268.8" y="29.7">D</text>
<text x="19.5" y="68.9">C</text>
<text x="268.8" y="68.9">C</text>
<text x="19.5" y="108.1">B</text>
<text x="268.8" y="108.1">B</text>
<text x="19.5" y="147.3">A</text>
<text x="268.8" y="147.3">A</text>
<text x="45.5" y="167.2">5</text>
<text x="95" y="167.2">4</text>
<text x="144.5" y="167.2">3</text>
<text x="194.1" y="167.2">2</text>
<text x="243.6" y="167.2">1</text>
</g>
</svg>
